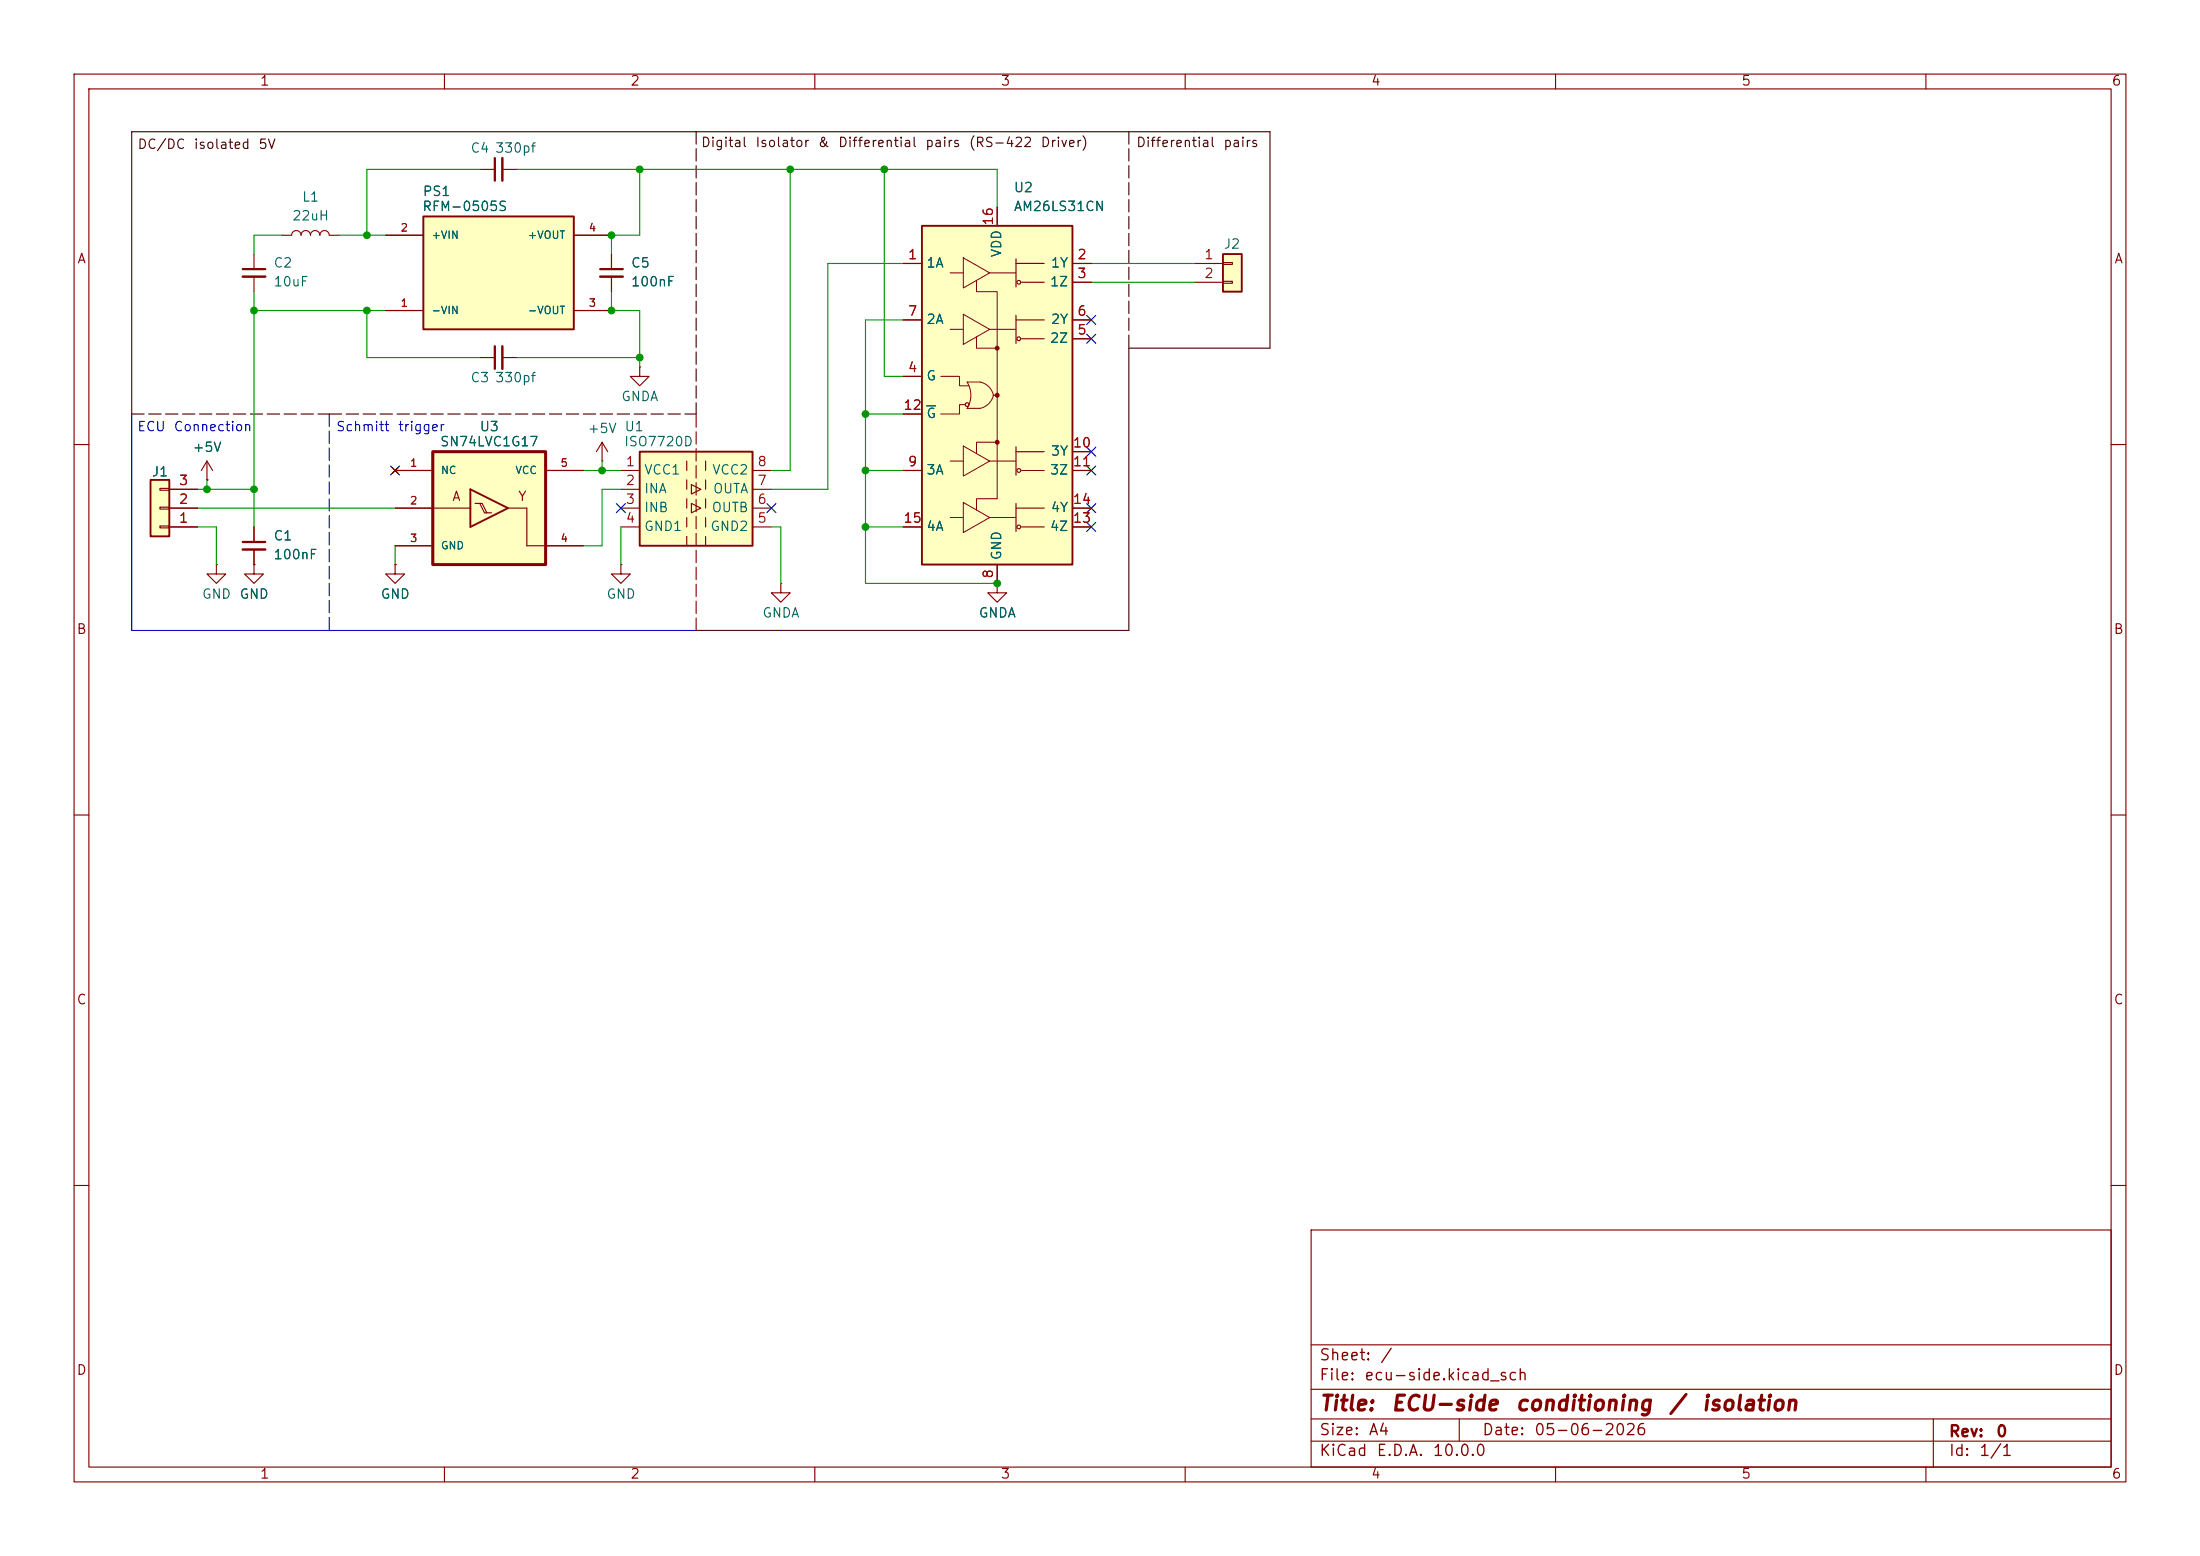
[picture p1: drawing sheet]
<svg xmlns="http://www.w3.org/2000/svg" width="297mm" height="210mm" viewBox="0 0 297 210" stroke-linecap="round" stroke-linejoin="round" font-family="sans-serif">
<g fill="none" stroke="#840000" stroke-width=".15">
<path d="M10 10h277v190h-277zM12 12h273v186h-273zM60 10v2M110 10v2M160 10v2M210 10v2M260 10v2M34.3 34.3v2M34.3 37.3v2.1M38.1 31.8h1.3a.64 .64 0 0 1 .6-.7 .64 .64 0 0 1 .6 .7 .64 .64 0 0 1 .7-.7 .64 .64 0 0 1 .6 .7 .64 .64 0 0 1 .6-.7 .64 .64 0 0 1 .7 .7 .64 .64 0 0 1 .6-.7 .64 .64 0 0 1 .6 .7h1.3M64.8 48.3h2M67.8 48.3h2"/>
<path d="M81.3 59.7l-.8 1.3M81.3 59.7l.7 1.3M81.3 59.7v2.5M86.4 49.5v1.3h1.2l-1.2 1.3-1.3-1.3h1.3M86.4 49.5h.1M10 60h2M81.3 62.2h.1M285 60h2M10 110h2M285 110h2M10 160h2M177 166h108v32h-108z"/>
<path d="M285 160h2M60 198v2M110 198v2M160 198v2M177 194.5h108M177 191.5h108M177 187.5h108M177 181.5h108M197 191.5v3M210 198v2M260 198v2M261 191.5v6.5"/>
</g>
<path d="M32.8 36.3h3M66.8 46.7v3.1" fill="none" stroke="#840000" stroke-width=".3"/>
<path d="M32.8 37.3h3M67.8 46.7v3.1" fill="none" stroke="#840000" stroke-width=".33"/>
<path d="M86.4 61h15.2v12.7h-15.2z" fill="#ffffc2"/>
<path d="M86.4 61h15.2v12.7h-15.2z" fill="none" stroke="#840000" stroke-width=".25"/>
<g fill="none" stroke="#840000" stroke-width=".15">
<path d="M29.2 76.2v1.3h1.3l-1.3 1.2-1.3-1.2h1.3M29.2 76.2h.1M34.3 76.2v1.3h1.3l-1.3 1.2-1.3-1.2h1.3M34.3 76.2h.1M53.3 76.2v1.3h1.3l-1.3 1.2-1.2-1.2h1.2M53.3 76.2h.1M83.8 63.5h2.6M83.8 66h2.6M83.8 68.6h2.6M83.8 71.1h2.6M92.7 62.2v1.3M92.7 64.8v1.2"/>
<path d="M92.7 67.3v1.3M92.7 69.9v1.2M92.7 72.4v1.3M93.3 65.4l1.3 .6-1.3 .7zM93.3 67.9l1.3 .7-1.3 .6zM95.2 62.2v1.3M95.2 64.8v1.2M95.2 67.3v1.3M95.2 69.9v1.2M95.2 72.4v1.3M101.6 63.5h2.5M101.6 66h2.5"/>
<path d="M101.6 68.6h2.5M101.6 71.1h2.5"/>
</g>
<path d="M58.4 61h15.3v15.2h-15.3z" fill="#ffffc2"/>
<path d="M58.4 61h15.3v15.2h-15.3z" fill="none" stroke="#840000" stroke-width=".41"/>
<path d="M63.5 66l5.1 2.6-5.1 2.5z" fill="none" stroke="#840000" stroke-width=".25"/>
<path d="M82.5 34.3v2M82.5 37.3v2.1M53 63.1l.7 .8M53.3 68.6h10.2M53.3 73.7h5.1M53.3 63.5h5.1M53.7 63.1l-.7 .8M64.1 67.9h1l.6 1.3M64.8 67.9l.6 1.3h1M68.6 68.6h2.5v5.1h7.6M73.7 63.5h5" fill="none" stroke="#840000" stroke-width=".15"/>
<path d="M81 36.3h3.1" fill="none" stroke="#840000" stroke-width=".3"/>
<path d="M81 37.3h3.1" fill="none" stroke="#840000" stroke-width=".33"/>
<path d="M124.5 30.5h20.3v45.7h-20.3z" fill="#ffffc2"/>
<path d="M124.5 30.5h20.3v45.7h-20.3z" fill="none" stroke="#840000" stroke-width=".25"/>
<g fill="none" stroke="#840000" stroke-width=".14">
<path d="M128.3 36.8h1.7M130 34.8l3.6 2-3.6 2.1zM131.8 37.8v1.6h2.8v7.6M133.6 36.8h3.6M127 50.8h2.5v1.3h1.3M128.3 44.5h1.7M130 42.4l3.6 2.1-3.6 2zM130.3 54.6h-.8v1.3h-2.5M130.6 51.6h1.7a2.34 2.34 0 0 1 1.8 1.7 2.35 2.35 0 0 1-1.8 1.8h-1.7a3.4 3.4 0 0 0 0-3.5zM131.8 45.5v1.5h2.8M133.6 44.5h3.6M134.6 59.7h-2.8v1.5"/>
<path d="M134.6 47v20.3h-2.8v1.5M128.3 62.2h1.7M128.3 69.9h1.7M130 60.2l3.6 2-3.6 2.1zM130 67.8l3.6 2.1-3.6 2zM133.6 62.2h3.6M133.6 69.9h3.6"/>
</g>
<g fill="none" stroke="#840000" stroke-width=".15">
<path d="M64.8 22.9h2M67.8 22.9h2M121.9 35.6h2.6M134.6 27.9v2.6M137.2 35.6h3.8M137.2 34.9v3.8M137.9 38.1h3.1M144.8 35.6h2.5M144.8 38.1h2.5M121.9 43.2h2.6M121.9 50.8h2.6M121.9 55.9h2.6"/>
<path d="M134.1 53.3h.5M137.2 42.5v3.9M137.2 43.2h3.8M137.9 45.7h3.1M144.8 43.2h2.5M144.8 45.7h2.5M83.8 76.2v1.3h1.3l-1.3 1.2-1.3-1.2h1.3M83.8 76.2h.1M121.9 63.5h2.6M121.9 71.1h2.6M134.6 76.2v2.5M137.2 60.3v3.8"/>
<path d="M137.2 67.9v3.9M137.2 61h3.8M137.2 68.6h3.8M137.9 63.5h3.1M137.9 71.1h3.1M144.8 61h2.5M144.8 68.6h2.5M144.8 63.5h2.5M144.8 71.1h2.5"/>
<circle cx="137.5" cy="38.1" r=".25"/>
<circle cx="130.6" cy="54.6" r=".25"/>
<circle cx="137.5" cy="45.7" r=".25"/>
<circle cx="137.5" cy="71.1" r=".25"/>
<circle cx="137.5" cy="63.5" r=".25"/>
</g>
<g fill="#840000" stroke="#840000" stroke-width=".15">
<circle cx="134.6" cy="47" r=".25"/>
<circle cx="134.6" cy="53.3" r=".25"/>
<circle cx="134.6" cy="59.7" r=".25"/>
</g>
<path d="M125.1 54.8h1.2" fill="none" stroke="#006464" stroke-width=".15"/>
<path d="M66.8 21.3v3.1" fill="none" stroke="#840000" stroke-width=".3"/>
<path d="M67.8 21.3v3.1" fill="none" stroke="#840000" stroke-width=".33"/>
<path d="M57.1 29.2h20.4v15.3h-20.4z" fill="#ffffc2"/>
<path d="M57.1 29.2h20.4v15.3h-20.4z" fill="none" stroke="#840000" stroke-width=".25"/>
<path d="M52.1 31.8h5M77.5 31.8h5M52.1 41.9h5M77.5 41.9h5M134.6 78.7v1.3h1.3l-1.3 1.3-1.3-1.3h1.3M134.6 78.7h.1" fill="none" stroke="#840000" stroke-width=".15"/>
<path d="M165.1 34.3h2.5v5.1h-2.5z" fill="#ffffc2"/>
<path d="M165.1 34.3h2.5v5.1h-2.5z" fill="none" stroke="#840000" stroke-width=".25"/>
<path d="M161.3 35.6h3.8M161.3 38.1h3.8M165.1 35.4h1.3v.3h-1.3zM165.1 38h1.3v.2h-1.3zM105.4 78.7v1.3h1.3l-1.3 1.3-1.3-1.3h1.3M105.4 78.7h.1" fill="none" stroke="#840000" stroke-width=".15"/>
<path d="M20.3 64.8h2.6v7.6h-2.6z" fill="#ffffc2"/>
<path d="M20.3 64.8h2.6v7.6h-2.6z" fill="none" stroke="#840000" stroke-width=".25"/>
<g fill="none" stroke="#840000" stroke-width=".15">
<path d="M52.1 31.8h5M77.5 31.8h5M82.5 34.3v2M82.5 37.3v2.1M121.9 35.6h2.6M134.6 27.9v2.6M144.8 35.6h2.5M144.8 38.1h2.5M52.1 41.9h5M77.5 41.9h5M121.9 50.8h2.6M121.9 43.2h2.6"/>
<path d="M121.9 55.9h2.6M144.8 45.7h2.5M144.8 43.2h2.5M21.6 71h1.3v.2h-1.3zM21.6 68.5h1.3v.2h-1.3zM21.6 65.9h1.3v.3h-1.3zM22.9 71.1h3.8M22.9 68.6h3.8M22.9 66h3.8M27.9 64.8h.1M27.9 62.2l-.7 1.3M27.9 62.2l.8 1.3"/>
<path d="M27.9 62.2v2.6M34.3 76.2h.1M34.3 71.1v2.1M34.3 74.2v2M53 63.1l.7 .8M53.3 76.2h.1M53.3 68.6h5.1M53.3 63.5h5.1M53.3 73.7h5.1M53.7 63.1l-.7 .8M73.7 63.5h5M73.7 73.7h5"/>
<path d="M121.9 71.1h2.6M121.9 63.5h2.6M134.6 78.7h.1M134.6 76.2v2.5M144.8 71.1h2.5M144.8 68.6h2.5M144.8 63.5h2.5M144.8 61h2.5"/>
</g>
<path d="M32.8 73.2h3" fill="none" stroke="#840000" stroke-width=".3"/>
<path d="M32.8 74.2h3" fill="none" stroke="#840000" stroke-width=".33"/>
<path d="M94 17.8v38.1M152.4 17.8v29.2M17.8 55.9h26.6M44.4 55.9h49.6" fill="none" stroke="#480000" stroke-width=".15" stroke-dasharray="1.7 .6"/>
<path d="M17.8 55.9v-38.1h153.6v29.2h-19v38.1h-58.4" fill="none" stroke="#480000" stroke-width=".15"/>
<path d="M44.4 55.9v29.2M105.4 85.1h.1" fill="none" stroke="#0000c2" stroke-width=".15" stroke-dasharray="1.7 .6"/>
<path d="M94 85.1v-29.2" fill="none" stroke="#840000" stroke-width=".15" stroke-dasharray="1.7 .6"/>
<path d="M17.8 55.9v29.2h76.2" fill="none" stroke="#0000c2" stroke-width=".15"/>
<g fill="none" stroke="#009600" stroke-width=".15">
<path d="M34.3 39.4v31.7M38.1 31.8h-3.8v2.5M45.7 31.8h6.4M64.8 22.9h-15.3v8.9M69.8 22.9h64.8v5M82.5 39.4v2.5h3.9v7.6M86.4 22.9v8.9h-3.9v2.5M106.7 22.9v40.6h-2.6M119.4 22.9v27.9h2.5M121.9 35.6h-10.1v30.4h-7.7M147.3 35.6h14M147.3 38.1h14"/>
<path d="M34.3 41.9h17.8M49.5 41.9v6.4h15.3M69.8 48.3h16.6M116.8 55.9h5.1M121.9 43.2h-5.1v35.5h17.8M26.7 71.1h2.5v5.1M26.7 66h7.6M26.7 68.6h26.6M27.9 64.8v1.2M53.3 73.7v2.5M78.7 63.5h5.1M81.3 62.2v1.3"/>
<path d="M83.8 66h-2.5v7.7h-2.6M83.8 71.1v5.1M104.1 71.1h1.3v7.6M116.8 63.5h5.1M116.8 71.1h5.1"/>
</g>
<g fill="none" stroke="#000084" stroke-width=".15">
<path d="M146.7 45.1l1.2 1.2M146.7 42.6l1.2 1.2M147.9 45.1l-1.2 1.2M147.9 42.6l-1.2 1.2M52.7 62.9l1.2 1.2M53.9 62.9l-1.2 1.2M83.2 68l1.2 1.2M84.4 68l-1.2 1.2M103.5 68l1.2 1.2M104.7 68l-1.2 1.2M146.7 60.4l1.2 1.2M146.7 68l1.2 1.2"/>
<path d="M146.7 62.9l1.2 1.2M146.7 70.5l1.2 1.2M147.9 60.4l-1.2 1.2M147.9 68l-1.2 1.2M147.9 62.9l-1.2 1.2M147.9 70.5l-1.2 1.2"/>
</g>
<path d="M125.1 54.8h1.2" fill="none" stroke="#006464" stroke-width=".15"/>
<g fill="#009600" stroke="#009600" stroke-width=".14">
<circle cx="119.4" cy="22.9" r=".46"/>
<circle cx="106.7" cy="22.9" r=".46"/>
<circle cx="116.8" cy="55.9" r=".46"/>
<circle cx="82.5" cy="41.9" r=".46"/>
<circle cx="86.4" cy="48.3" r=".46"/>
<circle cx="34.3" cy="41.9" r=".46"/>
<circle cx="49.5" cy="31.8" r=".46"/>
<circle cx="49.5" cy="41.9" r=".46"/>
<circle cx="82.5" cy="31.8" r=".46"/>
<circle cx="86.4" cy="22.9" r=".46"/>
<circle cx="81.3" cy="63.5" r=".46"/>
<circle cx="34.3" cy="66" r=".46"/>
<circle cx="27.9" cy="66" r=".46"/>
<circle cx="134.6" cy="78.7" r=".46"/>
<circle cx="116.8" cy="63.5" r=".46"/>
<circle cx="116.8" cy="71.1" r=".46"/>
</g>
<g font-size="2" fill="#840000">
<text x="178" y="190.9">Title:</text>
<text x="187.7" y="190.9">ECU-side</text>
<text x="204.5" y="190.9">conditioning</text>
<text x="225.2" y="190.9">/</text>
<text x="229.6" y="190.9">isolation</text>
</g>
<g font-size="1.5" fill="#840000">
<text x="178" y="184">Sheet:</text>
<text x="186.2" y="184">/</text>
<text x="178" y="186.7">File:</text>
<text x="184.1" y="186.7">ecu-side.kicad_sch</text>
<text x="178" y="196.9">KiCad</text>
<text x="178" y="194.1">Size:</text>
<text x="184.7" y="194.1">A4</text>
<text x="185.7" y="196.9">E.D.A.</text>
<text x="193.3" y="196.9">10.0.0</text>
<text x="200" y="194.1">Date:</text>
<text x="207" y="194.1">05-06-2026</text>
<text x="263" y="194.3">Rev:</text>
<text x="263" y="196.9">Id:</text>
<text x="267.1" y="196.9">1/1</text>
<text x="269.4" y="194.3">0</text>
</g>
<g font-size="1.3" fill="#840000">
<text x="35" y="11.9">1</text>
<text x="85" y="11.9">2</text>
<text x="135" y="11.9">3</text>
<text x="185" y="11.9">4</text>
<text x="235" y="11.9">5</text>
<text x="285" y="11.9">6</text>
<text x="10.3" y="35.9">A</text>
<text x="285.3" y="35.9">A</text>
<text x="61" y="67.9">A</text>
<text x="69.9" y="67.9">Y</text>
<text x="10.3" y="85.9">B</text>
<text x="285.3" y="85.9">B</text>
<text x="10.3" y="135.9">C</text>
<text x="285.3" y="135.9">C</text>
<text x="10.3" y="185.9">D</text>
<text x="285.3" y="185.9">D</text>
<text x="35" y="199.9">1</text>
<text x="85" y="199.9">2</text>
<text x="135" y="199.9">3</text>
<text x="185" y="199.9">4</text>
<text x="235" y="199.9">5</text>
<text x="285" y="199.9">6</text>
</g>
<g font-size="1.3" fill="#480000">
<text x="18.5" y="20.4">DC/DC</text>
<text x="26.1" y="20.4">isolated</text>
<text x="34.8" y="20.4">5V</text>
<text x="94.5" y="20.2">Digital</text>
<text x="101.9" y="20.2">Isolator</text>
<text x="110.3" y="20.2">&amp;</text>
<text x="113.1" y="20.2">Differential</text>
<text x="124.8" y="20.2">pairs</text>
<text x="130.7" y="20.2">(RS-422</text>
<text x="140.4" y="20.2">Driver)</text>
<text x="153.3" y="20.2">Differential</text>
<text x="165.1" y="20.2">pairs</text>
</g>
<g font-size="1.3" fill="#006464">
<text x="63.4" y="20.9">C4</text>
<text x="66.7" y="20.9">330pf</text>
<text x="40.7" y="27.5">L1</text>
<text x="56.9" y="28.8">RFM-0505S</text>
<text x="57" y="26.8">PS1</text>
<text x="136.8" y="28.8">AM26LS31CN</text>
<text x="136.8" y="26.3">U2</text>
<text x="39.4" y="30.1">22uH</text>
<text x="135.5" y="34.8" transform="rotate(-90 135.5 34.8)">VDD</text>
<text x="165.1" y="33.9">J2</text>
<text x="36.8" y="36.4">C2</text>
<text x="36.8" y="39">10uF</text>
<text x="85.1" y="36.4">C5</text>
<text x="85.1" y="39">100nF</text>
<text x="125" y="36.4">1A</text>
<text x="141.6" y="39">1Z</text>
<text x="141.8" y="36.4">1Y</text>
<text x="125" y="44">2A</text>
<text x="141.6" y="46.6">2Z</text>
<text x="141.8" y="44">2Y</text>
<text x="63.4" y="51.9">C3</text>
<text x="66.7" y="51.9">330pf</text>
<text x="125" y="51.7">G</text>
<text x="64.7" y="58.5">U3</text>
<text x="79.2" y="58.8">+5V</text>
<text x="83.8" y="54.5">GNDA</text>
<text x="84.2" y="58.5">U1</text>
<text x="125" y="56.7">G</text>
<text x="20.4" y="64.6">J1</text>
<text x="25.9" y="61.3">+5V</text>
<text x="59.3" y="60.6">SN74LVC1G17</text>
<text x="84.2" y="60.6">ISO7720D</text>
<text x="86.9" y="64.4">VCC1</text>
<text x="96.1" y="64.4">VCC2</text>
<text x="125" y="64.4">3A</text>
<text x="141.6" y="64.4">3Z</text>
<text x="141.8" y="61.8">3Y</text>
<text x="86.9" y="66.9">INA</text>
<text x="86.9" y="69.4">INB</text>
<text x="86.9" y="72">GND1</text>
<text x="95.8" y="72">GND2</text>
<text x="96" y="69.4">OUTB</text>
<text x="96.2" y="66.9">OUTA</text>
<text x="125" y="72">4A</text>
<text x="141.6" y="72">4Z</text>
<text x="141.8" y="69.4">4Y</text>
<text x="36.8" y="73.3">C1</text>
<text x="36.8" y="75.8">100nF</text>
<text x="135.5" y="75.7" transform="rotate(-90 135.5 75.7)">GND</text>
<text x="27.2" y="81.1">GND</text>
<text x="32.3" y="81.1">GND</text>
<text x="51.3" y="81.1">GND</text>
<text x="81.8" y="81.1">GND</text>
<text x="102.8" y="83.7">GNDA</text>
<text x="132" y="83.7">GNDA</text>
</g>
<g font-size="1.3" fill="#a90000">
<text x="122.5" y="35.3">1</text>
<text x="134.4" y="30.5" transform="rotate(-90 134.4 30.5)">16</text>
<text x="145.3" y="35.3">2</text>
<text x="162.5" y="35.3">1</text>
<text x="145.3" y="37.8">3</text>
<text x="162.5" y="37.8">2</text>
<text x="122.5" y="42.9">7</text>
<text x="145.3" y="45.5">5</text>
<text x="145.3" y="42.9">6</text>
<text x="122.5" y="50.5">4</text>
<text x="121.9" y="55.6">12</text>
<text x="24.1" y="65.8">3</text>
<text x="84.4" y="63.2">1</text>
<text x="84.4" y="65.8">2</text>
<text x="102.2" y="65.8">7</text>
<text x="102.2" y="63.2">8</text>
<text x="122.5" y="63.2">9</text>
<text x="144.7" y="60.7">10</text>
<text x="144.7" y="63.2">11</text>
<text x="24.1" y="70.9">1</text>
<text x="24.1" y="68.3">2</text>
<text x="84.4" y="68.3">3</text>
<text x="84.4" y="70.9">4</text>
<text x="102.2" y="70.9">5</text>
<text x="102.2" y="68.3">6</text>
<text x="121.9" y="70.9">15</text>
<text x="144.7" y="70.9">13</text>
<text x="144.7" y="68.3">14</text>
<text x="134.4" y="78.2" transform="rotate(-90 134.4 78.2)">8</text>
</g>
<g font-size="1.3" fill="#0000c2">
<text x="18.4" y="58.5">ECU</text>
<text x="23.4" y="58.5">Connection</text>
<text x="45.3" y="58.5">Schmitt</text>
<text x="53.6" y="58.5">trigger</text>
</g>
<g font-size="1" fill="#a90000">
<text x="54" y="31.5">2</text>
<text x="79.4" y="31.5">4</text>
<text x="54" y="41.7">1</text>
<text x="79.4" y="41.7">3</text>
<text x="55.3" y="63.2">1</text>
<text x="75.6" y="63.2">5</text>
<text x="55.3" y="68.3">2</text>
<text x="55.3" y="73.4">3</text>
<text x="75.6" y="73.4">4</text>
</g>
<g font-size="1" fill="#006464">
<text x="58.2" y="32.5">+VIN</text>
<text x="71.2" y="32.5">+VOUT</text>
<text x="58.2" y="42.6">-VIN</text>
<text x="71.2" y="42.6">-VOUT</text>
<text x="59.4" y="64.2">NC</text>
<text x="69.5" y="64.2">VCC</text>
<text x="59.4" y="74.4">GND</text>
</g>
</svg>
